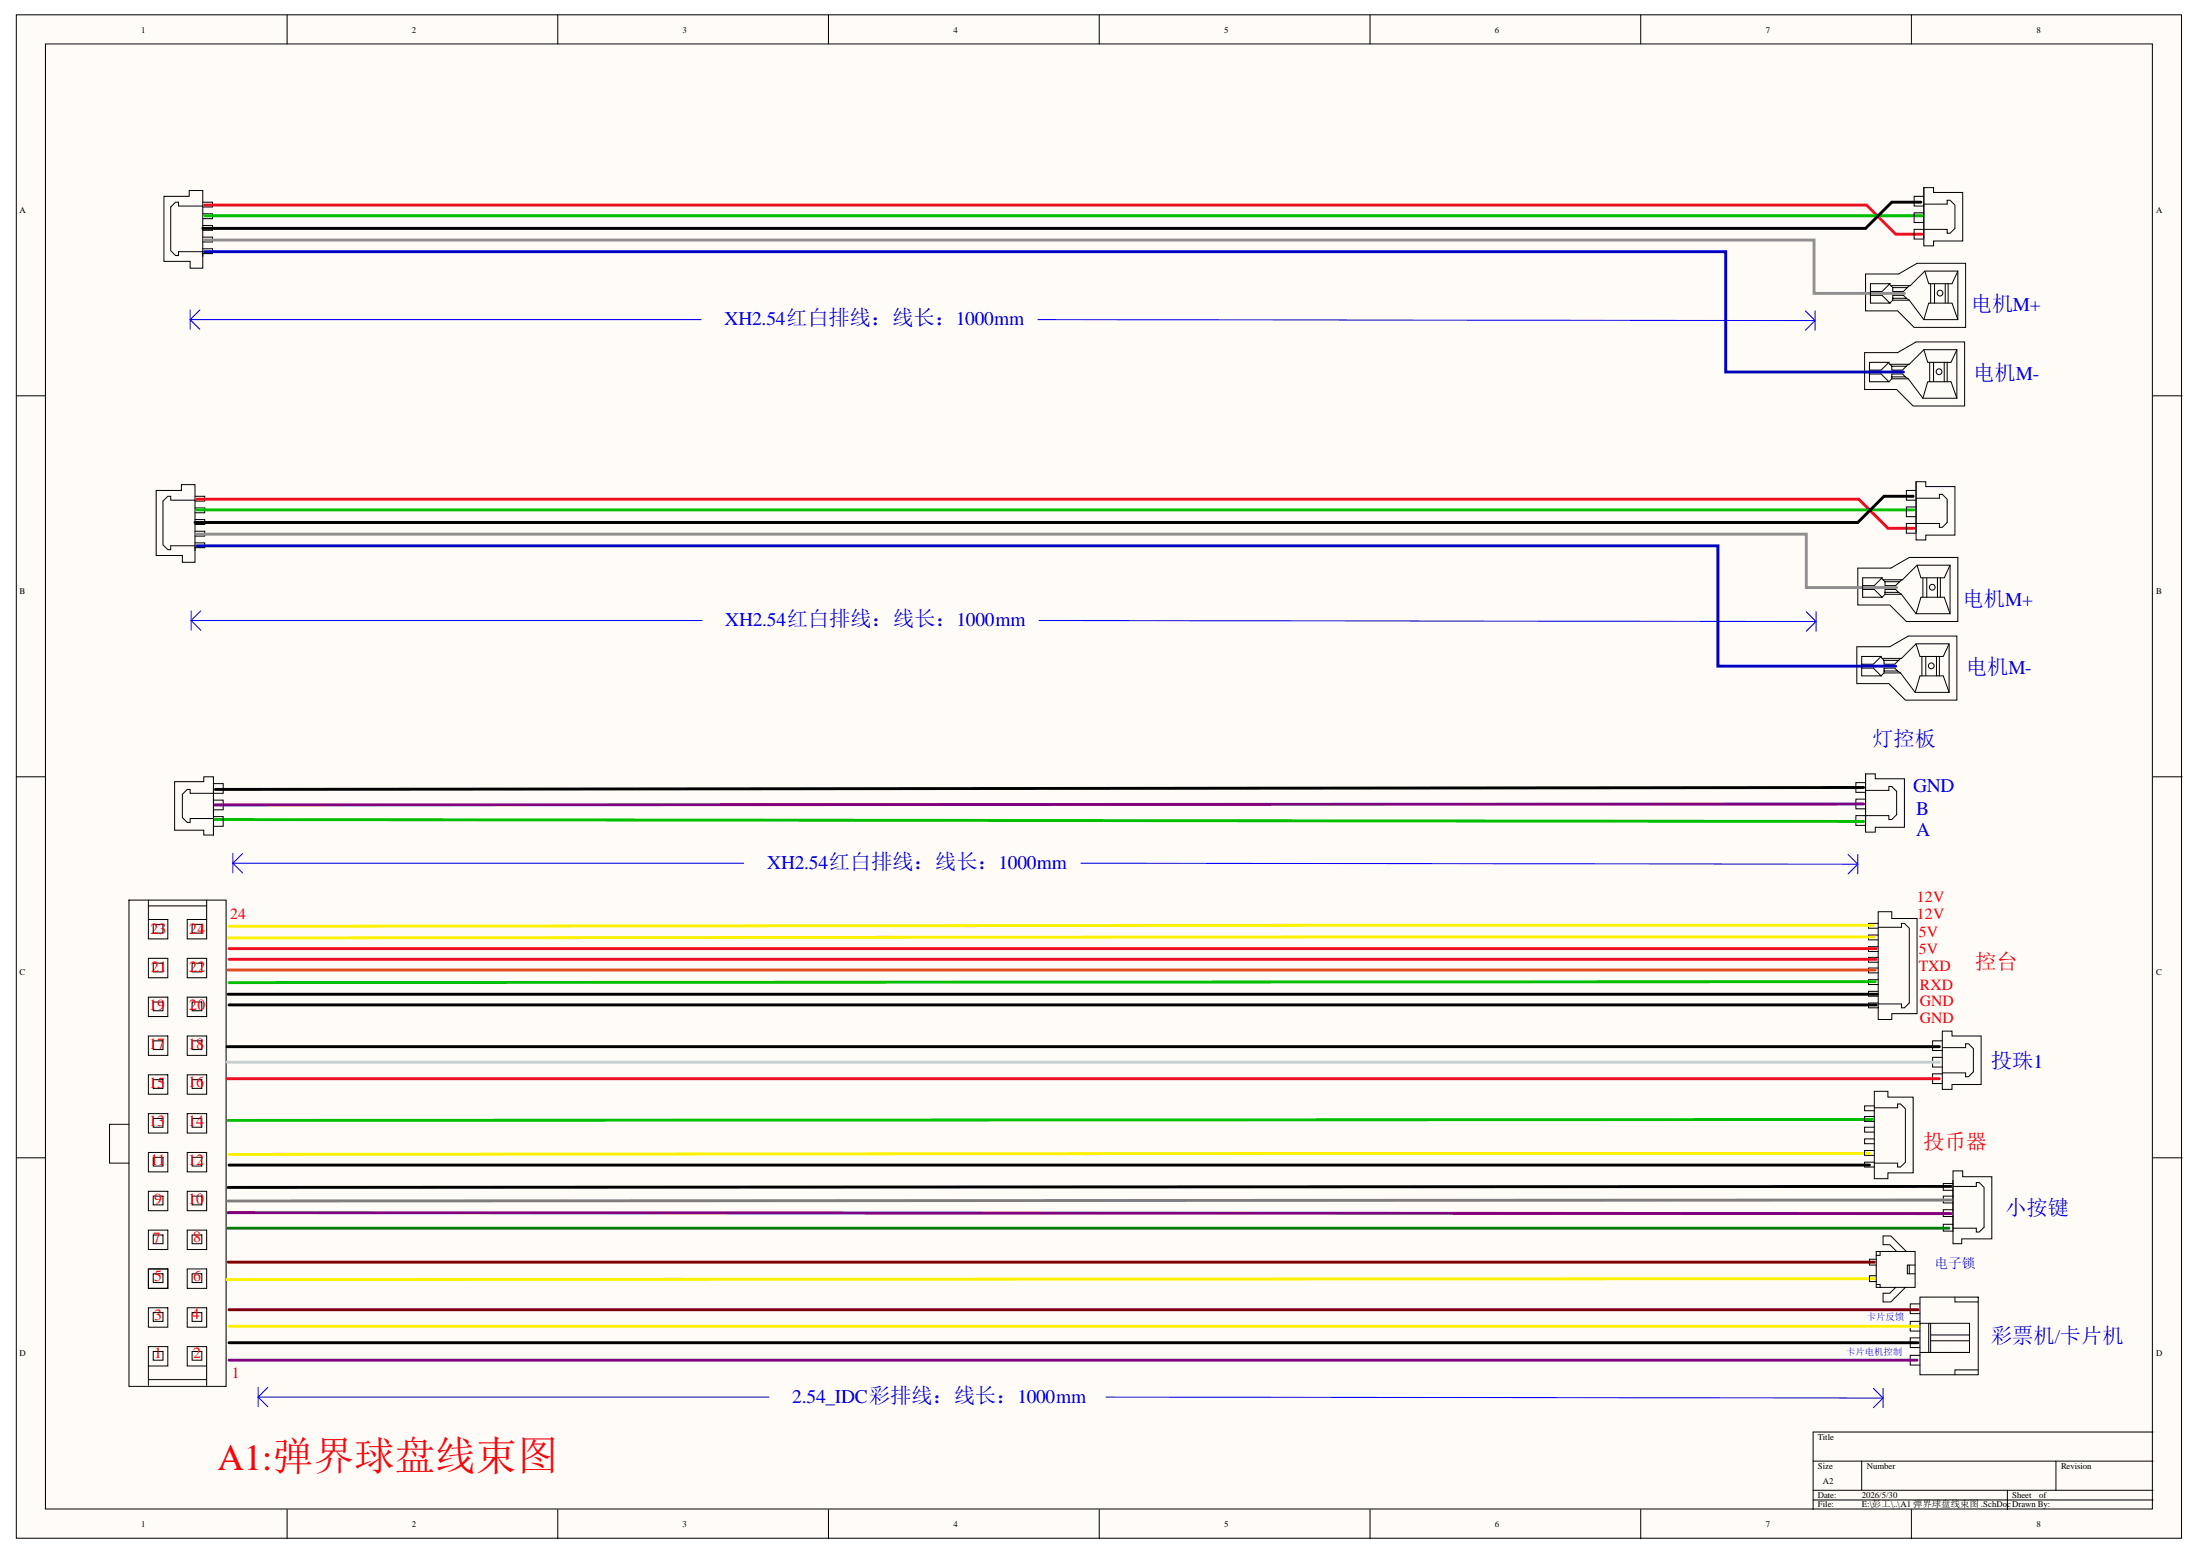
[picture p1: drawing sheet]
<svg xmlns="http://www.w3.org/2000/svg" width="297mm" height="210mm" viewBox="0 0 297 210" stroke-linecap="round" stroke-linejoin="round" font-family="sans-serif">
<g fill="#fffcf8" stroke="#000" stroke-width=".14">
<path d="M2.2 2h292.3v205.6h-292.3z"/>
<path d="M6.1 5.9h284.5v197.8h-284.5z"/>
</g>
<g fill="none" stroke="#000" stroke-width=".14">
<path d="M38.8 2v3.9M75.3 2v3.9M111.9 2v3.9M148.4 2v3.9M185 2v3.9M221.5 2v3.9M258.1 2v3.9M27.4 27.8h-3.3v-.5h-.4l-.6 .6v5.9l.6 .7h.4v-.5h3.1M27.4 27.8v-2.1h-1.9v.8h-3.4v8.8h3.6v.9h1.7v-2.4M27.4 27.3h1.3v.6h-1.3M27.4 28.9h1.3v.6h-1.3M27.4 30.4h1.3v.7h-1.3"/>
<path d="M27.4 32h1.3v.7h-1.3M27.4 33.6h1.3v.6h-1.3M27.4 27.8v6.8M251.9 37h4.4l2.5-1.5h6.6v8.7h-7l-2.2-2.2h-4.3zM252.5 39.3h1.6l1.1-1h-2.7v2.6h2.7l-1.1-1h-1.6M255.2 38.3v.1l.4 .4h1.9l-.5 .5h-1.4v-.5M255.3 38.6h2.6l2-2h4.4v6.5h-4.5l-2-2.6M257.9 38.6h-.1l-.3 .2M259.8 32v1.2h1.3v-.7h3.9v-6.5h-3.9v-.7h-1.3v6.8M259.8 27.6h3.1v-.6h.4l.6 .7v3.1l-.6 .7h-.4v-.5h-4.5v1.3h1.4M259.8 26.5h-1.4v1.3h1.4M259.8 28.7h-1.4v1.3h1.4"/>
<path d="M259.9 36.6l.5 1.7h3.2l.7-1.7M260.7 38.3v2.6M261.2 38.3v2.6M262.3 39.6a.39 .39 0 0 0-.5-.4 .39 .39 0 0 0-.1 .6 .39 .39 0 0 0 .6-.1M262.6 38.3v2.6M263 38.3v2.6M2.2 53.4h3.9M251.8 47.6h4.4l2.5-1.4h6.6v8.6h-7l-2.2-2.2h-4.3zM252.4 50h1.6l1-1.1h-2.6v2.6h2.6l-1-1h-1.6M255 48.9v.1l.4 .4h2l-.5 .6h-1.5v-.6M255.2 49.2h2.6l2-2h4.4v6.6h-4.6l-1.9-2.7M255.4 50.9h1.9l-.4-.4h-1.5v.6l-.4 .4"/>
<path d="M255.4 51.1h2.3M255.6 40.3h1.8l-.4-.4h-1.4v.6l-.4 .4M255.6 40.5h2.2M257.3 50.9l.4 .2M257.4 40.3l.4 .2M257.8 49.2h-.1l-.3 .2M259.6 53.8l.7-2.3h3.1l.8 2.3M259.8 43.1l.6-2.2h3.2l.7 2.2M259.8 47.2l.5 1.7h3.1l.8-1.7M260.5 48.9v2.6M261.1 48.9v2.6M262.2 50.2a.39 .39 0 0 0-.5-.4 .39 .39 0 0 0-.2 .7 .39 .39 0 0 0 .7-.2"/>
<path d="M262.5 48.9v2.6M262.9 48.9v2.6M290.7 53.4h3.9M26.3 67.5h-3.2v-.5h-.4l-.7 .6v5.9l.7 .7h.4v-.5h3.1M26.3 67.5v-2.1h-1.8v.8h-3.4v8.8h3.5v.9h1.7v-2.4M26.3 67h1.3v.6h-1.3M26.3 68.6h1.3v.6h-1.3M26.3 70.1h1.3v.7h-1.3M26.3 71.7h1.3v.7h-1.3M26.3 73.3h1.3v.6h-1.3M26.3 67.5v6.8M250.8 76.7h4.5l2.5-1.5h6.5v8.7h-6.9l-2.2-2.2h-4.4z"/>
<path d="M251.5 79h1.6l1-1h-2.6v2.6h2.6l-1-1h-1.6M254.1 78v.1l.4 .4h2l-.5 .5h-1.5v-.5M254.2 78.3h2.7l1.9-2h4.5v6.5h-4.6l-2-2.6M254.5 80h1.8l-.3-.4h-1.5v.6l-.4 .4M256.3 80l.4 .2M256.9 78.3h-.2l-.2 .2M258.7 71.7v1.2h1.3v-.7h3.9v-6.5h-3.9v-.7h-1.3v6.8M258.7 67.3h3.2v-.6h.3l.7 .7v3.1l-.7 .7h-.3v-.5h-4.5v1.3h1.3M258.7 66.2h-1.3v1.3h1.3M258.7 68.4h-1.3v1.3h1.3M258.8 76.3l.6 1.7h3.1l.8-1.7M259.6 78v2.6"/>
<path d="M260.1 78v2.6M261.3 79.3a.39 .39 0 0 0-.5-.4 .39 .39 0 0 0-.2 .6 .39 .39 0 0 0 .7-.1M261.6 78v2.6M262 78v2.6M250.7 87.3h4.5l2.5-1.4h6.5v8.6h-6.9l-2.3-2.2h-4.3zM251.4 89.7h1.5l1.1-1.1h-2.6v2.6h2.6l-1.1-1h-1.5M254 88.6v.1l.4 .4h1.9l-.5 .6h-1.4v-.6M254.1 88.9h2.6l2-2h4.5v6.6h-4.6l-2-2.7M254.4 90.6h1.8l-.4-.4h-1.4v.6l-.4 .4M254.4 90.8h2.2M254.5 80.2h2.2M256.2 90.6l.4 .2"/>
<path d="M256.7 88.9h-.1l-.3 .2M258.6 93.5l.6-2.3h3.2l.8 2.3M258.7 82.8l.7-2.2h3.1l.8 2.2M258.7 86.9l.5 1.7h3.2l.8-1.7M259.5 88.6v2.6M260 88.6v2.6M261.1 89.9a.39 .39 0 0 0-.5-.4 .39 .39 0 0 0-.1 .7 .39 .39 0 0 0 .6-.2M261.5 88.6v2.6M261.9 88.6v2.6M2.2 104.9h3.9M28.8 105.9v6.8h-1.3v-.6h-3.9v-6.6h3.9v-.6h1.3v1.1M28.8 105.8h1.3v1.3h-4.4v-.5h-.4l-.7 .6v3.2l.7 .6h.4v-.5h3.1"/>
<path d="M28.8 110.2h1.3v1.3h-1.3M28.8 108h1.3v1.3h-1.3M251.9 111.1v1.2h1.3v-.6h3.9v-6.6h-3.9v-.6h-1.3v6.8M251.9 106.7h3.1v-.5h.4l.7 .6v3.2l-.7 .6h-.4v-.5h-4.4v1.3h1.3M251.9 105.6h-1.3v1.4h1.3M251.9 107.9h-1.3v1.3h1.3M290.7 104.9h3.9M17.4 121.5h13.1v65.6h-13.1zM20 124.1h2.7v2.6h-2.7zM20 129.4h2.7v2.6h-2.7zM20 134.6h2.7v2.6h-2.7zM20 139.8h2.7v2.7h-2.7z"/>
<path d="M20 121.5v2.6M20 122.3h7.9M20.7 124.8h1.3v1.2h-1.3zM20.7 130h1.3v1.2h-1.3zM20.7 135.3h1.3v1.1h-1.3zM25.3 124.1h2.6v2.6h-2.6zM25.3 129.4h2.6v2.6h-2.6zM25.3 134.6h2.6v2.6h-2.6zM25.3 139.8h2.6v2.7h-2.6zM25.9 124.8h1.3v1.2h-1.3zM25.9 130h1.3v1.2h-1.3zM25.9 135.3h1.3v1.1h-1.3z"/>
<path d="M27.9 121.5v2.6M253.6 125.2h3.1v-.6h.4l.7 .7v10.1l-.7 .6h-.4v-.5h-3.1M253.6 129.2v6.8h-1.3v-.6h1.3M253.6 133.8h-1.3v.7h1.3M253.6 132.2h-1.3v.7h1.3M253.6 130.7h-1.3v.6h1.3M253.6 129.2h-1.3v.7h1.3M253.6 127.8h-1.3v.6h1.3M253.6 129.2v-6.1h1.8v.9h3.4v12.8h-3.4v.8h-1.8v-1.7M253.6 126.2h-1.3v.7h1.3M253.6 124.6h-1.3v.7h1.3M2.2 156.3h3.9"/>
<path d="M17.4 151.8h-2.6v5.2h2.6M20 145.1h2.7v2.6h-2.7zM20 150.3h2.7v2.6h-2.7zM20 155.6h2.7v2.6h-2.7zM20.7 140.5h1.3v1.2h-1.3zM20.7 145.7h1.3v1.2h-1.3zM20.7 151h1.3v1.2h-1.3zM20.7 156.2h1.3v1.2h-1.3zM25.3 145.1h2.6v2.6h-2.6zM25.3 150.3h2.6v2.6h-2.6zM25.3 155.6h2.6v2.6h-2.6zM25.9 140.5h1.3v1.2h-1.3z"/>
<path d="M25.9 145.7h1.3v1.2h-1.3zM25.9 151h1.3v1.2h-1.3zM25.9 156.2h1.3v1.2h-1.3zM253.1 149.5h3.1v-.5h.4l.7 .7v7.2l-.7 .6h-.4v-.5h-3.1M253.1 150.7v6.8h-1.3v-.6h1.3M253.1 155.3h-1.3v.7h1.3M253.1 153.7h-1.3v.7h1.3M253.1 152.2h-1.3v.6h1.3M253.1 150.7h-1.3v.7h1.3M253.1 149.3h-1.3v.6h1.3M253.1 150.7v-3.4h1.8v.8h3.4v10.2h-3.4v.8h-1.8v-1.7M262.2 145.9v1.2h1.4v-.7h3.9v-6.6h-3.9v-.6h-1.4v6.8"/>
<path d="M262.2 141.4h3.2v-.5h.4l.6 .6v3.2l-.6 .6h-.4v-.5h-3.2M262.2 140.5h-1.3v1.3h1.3M262.2 142.7h-1.3v1.3h1.3M262.2 145h-1.3v1.3h1.3M263.7 159.8h-1.3v.9h1.3M263.7 158.1h1.3v.7h3.9v8.4h-4v.7h-1.2zM290.7 156.3h3.9M20 160.8h2.7v2.6h-2.7zM20 166h2.7v2.7h-2.7zM20 171.3h2.7v2.6h-2.7zM20 176.5h2.7v2.7h-2.7zM20.7 161.5h1.3v1.1h-1.3z"/>
<path d="M20.7 166.7h1.3v1.2h-1.3zM20.7 171.9h1.3v1.2h-1.3zM20.7 177.2h1.3v1.2h-1.3zM25.3 160.8h2.6v2.6h-2.6zM25.3 166h2.6v2.7h-2.6zM25.3 171.3h2.6v2.6h-2.6zM25.3 176.5h2.6v2.7h-2.6zM25.9 161.5h1.3v1.1h-1.3zM25.9 166.7h1.3v1.2h-1.3zM25.9 171.9h1.3v1.2h-1.3zM25.9 177.2h1.3v1.2h-1.3zM253.3 168.9h5.3v4.9h-5.3z"/>
<path d="M253.3 170h-.9v.8h.9M253.3 172.2h-.9v.8h.9M253.3 173.4h.6v.4M253.9 168.9v.6h-.6M256 173.8l-.8 .8h-1v1.1h1.1l2-1.9M256.1 168.9l-.9-.9h-1v-1.2h1.1l2.1 2.1M257.8 170.8v1.1M258.6 170.8h-1.1v1.1h1.1M259.2 175.1h7.9v10.5h-7.9zM259.2 176h-1.3v1.3h1.3M259.2 178.4h-1.3v1.3h1.3M259.2 178.8v-.2h6.7v4h-6.7"/>
<path d="M260.4 178.6v4M260.7 178.6v4M263.7 160.2h3.1v-.6h.4l.7 .7v5.4l-.7 .6h-.4v-.5h-3.1M263.7 165.3h-1.3v.9h1.3M263.7 163.3h-1.3v.9h1.3M263.7 161.5h-1.3v.9h1.3M263.9 175.1v.6h3.2M20 181.8h2.7v2.6h-2.7zM20 184.4v2.6M20 186.2h7.9M20.7 182.4h1.3v1.2h-1.3zM25.3 181.8h2.6v2.6h-2.6z"/>
<path d="M25.9 182.4h1.3v1.2h-1.3zM27.9 184.4v2.6M244.8 197.2h45.9M251.4 197.2v4M259.2 180.6h-1.3v1.3h1.3M259.2 183h-1.3v1.3h1.3M260.7 180.2h5.2M260.7 181h5.2M267.1 184.9h-3.2v.7M277.6 197.2v4M290.7 193.3h-45.9v10.5M38.8 203.8v3.9"/>
<path d="M75.3 203.8v3.9M111.9 203.8v3.9M148.4 203.8v3.9M185 203.8v3.9M221.5 203.8v3.9M244.8 201.2h45.9M244.8 202.5h45.9M258.1 203.8v3.9M271 201.2v2.6"/>
</g>
<path d="M259.4 27.3h-4l-3.5 3.5h-224.5M258.3 67h-3.9l-3.6 3.5h-224.5M251.6 106.3l-222.5 .3M30.8 134.2h222.7M30.9 135.7h222.4M30.7 141.3h231.2M30.9 157.3h221.5M263.4 160.2l-232.6 .1M30.9 181.2h228.1" fill="none" stroke="#000" stroke-width=".39"/>
<path d="M252.9 124.9l-222 .1M253.1 126.5l-222.3 .1M252.4 155.7l-221.5 .1M30.9 179h228.1M253.1 172.6l-222.4 .1" fill="none" stroke="#fdf101" stroke-width=".39"/>
<path d="M30.8 170.4h222.3M30.9 176.8h228.1" fill="none" stroke="#800000" stroke-width=".39"/>
<path d="M263.4 162l-232.6 .1" fill="none" stroke="#808080" stroke-width=".39"/>
<path d="M251.6 108.5l-222.6 .2M30.8 163.7l232.6 .1M30.9 183.6h227.9" fill="none" stroke="#800080" stroke-width=".39"/>
<path d="M30.8 165.8h232.4" fill="none" stroke="#008000" stroke-width=".39"/>
<path d="M27.6 29.1h231.9M26.6 68.8h231.8M29 110.6l222.6 .3M253.2 132.5l-222.3 .1M252.8 151.1l-222 .1" fill="none" stroke="#00bf00" stroke-width=".39"/>
<path d="M27.6 27.7h224.4l4 3.9h3.5M26.6 67.4h224.4l3.9 3.9h3.5M30.9 129.5h222.4M30.9 128.1h222.4M30.7 145.6h231.2" fill="none" stroke="#ee0e22" stroke-width=".39"/>
<path d="M30.7 143.4h231.2" fill="none" stroke="#c3cfcd" stroke-width=".39"/>
<path d="M30.8 130.9h222.4" fill="none" stroke="#de4f16" stroke-width=".39"/>
<path d="M27.6 34h205.4v16.2h24M26.6 73.7h205.4v16.2h24" fill="none" stroke="#0000bf" stroke-width=".39"/>
<path d="M27.6 32.4h217.3v7.2h12.2M26.6 72.1h217.3v7.2h12.2" fill="none" stroke="#918e92" stroke-width=".39"/>
<g fill="none" stroke="#00f" stroke-width=".14">
<path d="M25.7 41.8v2.7M25.7 43.1h69M27 41.8l-1.3 1.3 1.3 1.4M140.2 43.1l104.7 .2M243.8 42l1.3 1.3-1.3 1.3M245.1 42v2.6M25.8 82.5v2.6M25.8 83.8h69M27.1 82.5l-1.3 1.3 1.3 1.3M140.3 83.8l104.8 .1M243.9 82.6l1.3 1.3-1.3 1.3M245.2 82.6v2.6"/>
<path d="M31.4 115.2v2.6M31.4 116.5h69M32.8 115.2l-1.4 1.3 1.4 1.3M145.9 116.5l104.8 .2M249.5 115.3l1.3 1.4-1.3 1.3M250.8 115.3v2.7M34.9 187.3v2.6M34.9 188.6h68.9M36.2 187.3l-1.3 1.3 1.3 1.3M149.3 188.6l104.8 .1M252.9 187.4l1.3 1.3-1.3 1.3M254.2 187.4v2.6"/>
</g>
<text font-size="5" fill="#f00" x="29.4" y="198.4">A1:弹界球盘线束图</text>
<g font-size="2.9" fill="#00f">
<text x="266.1" y="42">电机M+</text>
<text x="266.4" y="51.2">电机M-</text>
<text x="265" y="81.8">电机M+</text>
<text x="265.4" y="90.9">电机M-</text>
<text x="252.8" y="100.6">灯控板</text>
<text x="268.8" y="144.1">投珠1</text>
<text x="270.7" y="164.1">小按键</text>
<text x="268.8" y="181.3">彩票机/卡片机</text>
</g>
<g font-size="2.9" fill="#f00">
<text x="266.7" y="130.8">控台</text>
<text x="259.7" y="155.1">投币器</text>
</g>
<g font-size="2.6" fill="#00f">
<text x="97.8" y="43.9">XH2.54红白排线：线长：1000mm</text>
<text x="97.9" y="84.5">XH2.54红白排线：线长：1000mm</text>
<text x="258.3" y="106.9">GND</text>
<text x="258.7" y="112.9">A</text>
<text x="258.7" y="110">B</text>
<text x="103.6" y="117.3">XH2.54红白排线：线长：1000mm</text>
<text x="107" y="189.4">2.54_IDC彩排线：线长：1000mm</text>
</g>
<g font-size="2.1" fill="#f00">
<text x="31.1" y="124.1">24</text>
<text x="258.8" y="124.1">12V</text>
<text x="258.8" y="121.7">12V</text>
<text x="20.3" y="126">23</text>
<text x="20.4" y="131.3">21</text>
<text x="25.6" y="131.3">22</text>
<text x="25.6" y="126">24</text>
<text x="259.1" y="131.1">TXD</text>
<text x="259.1" y="128.8">5V</text>
<text x="259.1" y="126.4">5V</text>
<text x="20.1" y="136.3">19</text>
<text x="25.6" y="136.3">20</text>
<text x="259.2" y="133.6">RXD</text>
<text x="259.2" y="135.8">GND</text>
<text x="20.1" y="141.6">17</text>
<text x="25.4" y="141.6">18</text>
<text x="259.2" y="138.1">GND</text>
<text x="20.1" y="146.8">15</text>
<text x="25.4" y="146.7">16</text>
<text x="20.1" y="152">13</text>
<text x="25.4" y="152">14</text>
<text x="20.3" y="157.2">11</text>
<text x="25.4" y="157.2">12</text>
<text x="20.7" y="167.8">7</text>
<text x="20.8" y="162.5">9</text>
<text x="25.4" y="162.5">10</text>
<text x="26.1" y="167.7">8</text>
<text x="20.8" y="173">5</text>
<text x="26.1" y="173">6</text>
<text x="20.8" y="178.2">3</text>
<text x="25.9" y="178">4</text>
<text x="20.8" y="183.3">1</text>
<text x="26.1" y="183.3">2</text>
<text x="31.3" y="186.1">1</text>
</g>
<text font-size="1.9" fill="#00f" x="261.2" y="171.2">电子锁</text>
<g font-size="1.3" fill="#00f">
<text x="252" y="178.2">卡片反馈</text>
<text x="249.2" y="182.9">卡片电机控制</text>
</g>
<g font-size="1.2">
<text x="19" y="4.4">1</text>
<text x="55.6" y="4.4">2</text>
<text x="92.2" y="4.4">3</text>
<text x="128.7" y="4.4">4</text>
<text x="165.3" y="4.4">5</text>
<text x="201.9" y="4.4">6</text>
<text x="238.4" y="4.4">7</text>
<text x="275" y="4.4">8</text>
<text x="2.6" y="28.8">A</text>
<text x="291.1" y="28.8">A</text>
<text x="2.6" y="80.2">B</text>
<text x="291.1" y="80.2">B</text>
<text x="2.6" y="131.6">C</text>
<text x="291.1" y="131.6">C</text>
<text x="2.6" y="183">D</text>
<text x="291.1" y="183">D</text>
<text x="245.4" y="194.4">Title</text>
<text x="245.4" y="198.3">Size</text>
<text x="245.4" y="202.2">Date:</text>
<text x="245.4" y="203.5">File:</text>
<text x="246.1" y="200.3">A2</text>
<text x="251.4" y="202.2">2026/5/30</text>
<text x="251.4" y="203.5">E:\彭工\..\A1 弹界球盘线束图 .SchDocDrawn By:</text>
<text x="252" y="198.3">Number</text>
<text x="271.7" y="202.2">Sheet</text>
<text x="275.3" y="202.2">of</text>
<text x="278.3" y="198.3">Revision</text>
<text x="19" y="206.1">1</text>
<text x="55.6" y="206.1">2</text>
<text x="92.2" y="206.1">3</text>
<text x="128.7" y="206.1">4</text>
<text x="165.3" y="206.1">5</text>
<text x="201.9" y="206.1">6</text>
<text x="238.4" y="206.1">7</text>
<text x="275" y="206.1">8</text>
</g>
</svg>
